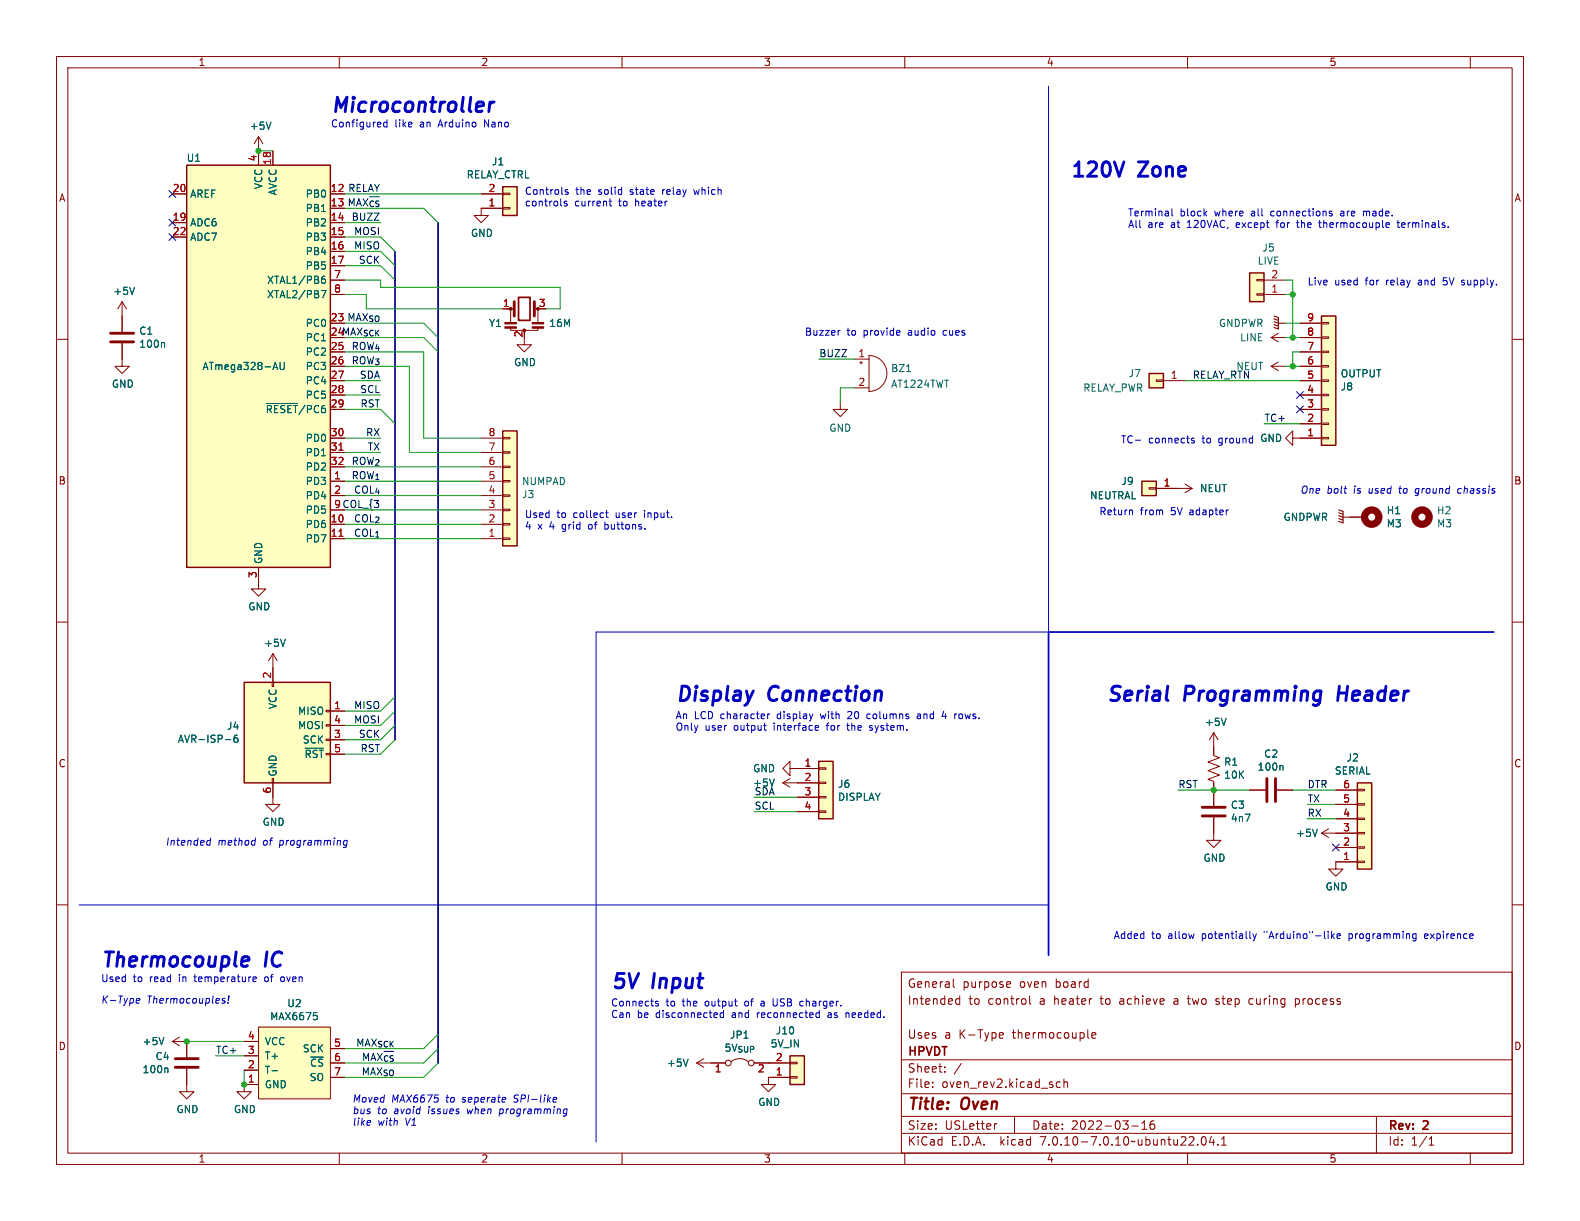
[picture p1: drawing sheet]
<svg xmlns="http://www.w3.org/2000/svg" width="279mm" height="216mm" viewBox="0 0 279 216" stroke-linecap="round" stroke-linejoin="round" font-family="sans-serif">
<g fill="none" stroke="#840000" stroke-width=".18">
<path d="M10 10h259.4v195.9h-259.4zM12 12h255.4v191.9h-255.4zM60 10v2M110 10v2M160 10v2M210 10v2M260 10v2M30.5 39.4h2.5M30.5 34.3h2.5M45.7 24.1l-.7 1.3M45.7 24.1v5.1M45.7 24.1l.8 1.3"/>
<path d="M48.3 26.7v2.5M58.4 39.4h2.6M85.1 34.3h3.8M88.9 34.2h1.3v.2h-1.3zM88.9 36.7h1.3v.3h-1.3zM88.9 36.8h-3.8v1.3h1.3l-1.3 1.3-1.3-1.3h1.3M10 60h2M21.6 53.3v5.4M21.6 53.3l-.8 1.3M21.6 53.3l.8 1.3M30.5 41.9h2.5M58.4 52.1h2.6"/>
<path d="M58.4 49.5h2.6M58.4 41.9h2.6M58.4 44.5h2.6M58.4 47h2.6M88.9 54.6h1.9M90.3 57.9v.5h4.8v-.5M90.3 54.6v2.4M92.7 59.7v1.3h1.3l-1.3 1.2-1.3-1.2h1.3M94.6 54.6h.6M95.1 54.6v2.6M222.2 49.4h1.3v.3h-1.3zM222.2 51.9h1.3v.3h-1.3z"/>
<path d="M223.5 52.1h3.8M223.5 49.5h3.8M224.8 59.7h2.5M224.8 59.7l1.3 .8M226.1 57.2h1.2M226.1 58.9l-1.3 .8M229.9 59.7h3.8M229.9 57.2h3.8M233.7 57h1.2v.3h-1.2zM233.7 59.6h1.2v.2h-1.2zM267.4 60h2M21.6 60.7v4.1h1.3l-1.3 1.2-1.3-1.2h1.3"/>
<path d="M58.4 77.5h2.6M58.4 72.4h2.6M58.4 69.9h2.6M58.4 67.3h2.6M58.4 64.8h2.6M58.4 62.2h2.6M85.1 77.5h3.8M88.9 77.3h1.3v.3h-1.3zM88.9 79.9h1.3v.2h-1.3zM148.6 71.1v1.3h1.3l-1.3 1.3-1.3-1.3h1.3M151.1 63.5h2.6M151.1 68.6h2.6"/>
<path d="M152 64.1h.5M152.3 63.9v.5M153.7 62.9a3.2 3.2 0 0 1 3.1 3.1 3.2 3.2 0 0 1-3.1 3.2zM204.5 67.2h1.2v.2h-1.2zM205.7 67.3h3.8M224.8 64.8h2.5M224.8 64.8l1.3 .7M226.1 64l-1.3 .8M228.6 77.5v-1.3l-1.3 1.3 1.3 1.2v-1.2h5.1M229.9 74.9h3.8M229.9 72.4h3.8M229.9 69.9h3.8"/>
<path d="M229.9 67.3h3.8M229.9 64.8h3.8M229.9 62.2h3.8M233.7 62.1h1.2v.3h-1.2zM233.7 64.6h1.2v.3h-1.2zM233.7 67.2h1.2v.2h-1.2zM233.7 69.7h1.2v.3h-1.2zM233.7 72.3h1.2v.2h-1.2zM233.7 74.8h1.2v.3h-1.2zM233.7 77.3h1.2v.3h-1.2zM58.4 85.1h2.6M58.4 92.7h2.6"/>
<path d="M58.4 95.3h2.6M58.4 87.6h2.6M58.4 80h2.6M58.4 82.6h2.6M58.4 90.2h2.6M85.1 85.1h3.8M85.1 92.7h3.8M85.1 95.3h3.8M85.1 87.6h3.8M85.1 80h3.8M85.1 82.6h3.8M85.1 90.2h3.8"/>
<path d="M88.9 82.4h1.3v.3h-1.3zM88.9 85h1.3v.2h-1.3zM88.9 87.5h1.3v.3h-1.3zM88.9 90h1.3v.3h-1.3zM88.9 92.6h1.3v.2h-1.3zM88.9 95.1h1.3v.3h-1.3zM203.2 86.2h1.3v.3h-1.3zM204.5 86.4h6.3M209.5 85.6l1.3 .8M210.8 86.4l-1.3 .7M237.5 91.4h3.8M10 110h2"/>
<path d="M45.7 100.3v3.8h1.3l-1.3 1.3-1.3-1.3h1.3M48.3 115.6l-.8 1.2M48.3 115.6v5.1M48.3 115.6l.7 1.2M267.4 110h2M48.1 137.7h.3v.7h-.3zM48.1 120.7h.3v.7h-.3zM48.3 138.4v3.8h1.2l-1.2 1.3-1.3-1.3h1.3M57.7 130.7h.7v.2h-.7zM57.7 128.1h.7v.3h-.7zM57.7 125.6h.7v.3h-.7zM58.4 125.7h2.6"/>
<path d="M58.4 130.8h2.6M58.4 128.3h2.6M58.4 133.4h2.6M138.4 138.4l1.3 .8M138.4 138.4h6.4M139.7 135.9v-1.3l-1.3 1.3 1.3 1.3v-1.3h5.1M139.7 137.7l-1.3 .7M144.8 138.3h1.2v.3h-1.2zM144.8 135.8h1.2v.2h-1.2zM214.6 129.5v4.1l1 .4-2 .7 2 .8-2 .8 2 .7-2 .8 1 .4v4.3M214.6 129.5l-.7 1.3M214.6 129.5l.8 1.3"/>
<path d="M221 139.7h2.8M225.8 139.7h2.8M236.2 139.7h3.8M240 139.6h1.3v.2h-1.3zM10 160h2M141 141h3.8M141 143.5h3.8M144.8 143.4h1.2v.2h-1.2zM144.8 140.8h1.2v.3h-1.2zM214.6 144.5v4.1h1.3l-1.3 1.3-1.2-1.3h1.2M233.7 147.3l1.2 .8M233.7 147.3h6.3"/>
<path d="M234.9 146.6l-1.2 .7M236.2 149.9h3.8M236.2 144.8h3.8M236.2 142.2h3.8M240 142.1h1.3v.3h-1.3zM240 144.7h1.3v.2h-1.3zM240 147.2h1.3v.2h-1.3zM240 149.7h1.3v.3h-1.3zM240 152.3h1.3v.2h-1.3zM240 152.4h-3.8v1.3h1.3l-1.3 1.2-1.3-1.2h1.3M267.4 160h2M159.4 171.9h108v32h-108z"/>
<path d="M168.6 173.1v1.3l.2 .2M169.1 177.5h.6M169.1 176.7h.6M169.7 176.1v1.5M178.2 173.6l.4 .1 .1 .2-.7 .2M178.6 174.5l-.4 .1M182.1 176.1v1.3l.2 .2M207.6 177.1v.4M209.9 176.6h.6M210.1 176.1v1.3l.3 .2M215 177.5l.4 .1M215.4 176.6l-.3 .1-.1 .1 .1 .2 .3 .1"/>
<path d="M221.4 176.6l-.4 .1-.1 .2v.5l.5 .2M229.1 176.7l.4-.1 .3 .3M229.1 176.6v1.5M229.8 177.3l-.3 .3-.4-.1M30.5 184.2l1.2 .7M30.5 184.2h2.5v2.7M31.7 183.4l-1.2 .8M33 189v4h1.3l-1.3 1.3-1.3-1.3h1.3M43.2 184.2h2.5M43.2 189.2h2.5M43.2 186.7h2.5M45.7 181.6h12.7v12.7h-12.7z"/>
<path d="M45.7 191.8h-2.5v1.2h1.2l-1.2 1.3-1.3-1.3h1.3M58.4 188h2.6M58.4 190.5h2.6M58.4 185.4h2.6M123.2 188h5.1M123.2 188l1.3 .7M124.5 187.2l-1.3 .8M129.3 187.7a2.54 2.54 0 0 1 3 0M133.3 188h6.4M139.7 187.8h1.3v.3h-1.3zM139.7 190.4h1.3v.2h-1.3zM139.7 190.5h-3.8v1.3h1.3l-1.3 1.2-1.3-1.2h1.3"/>
<path d="M159.4 197.4h108M159.4 193.4h108M159.4 187.4h108M164.9 192.1v.2M164.9 191.4v.1M167.1 189.4v.2M167.1 188.7v.1M170 188l-1.3 1.9M176.3 198.7l-.3 .1M176.9 182.6l.5 .1v.2l-.7 .2M177.4 183.5l-.5 .1M179.4 197.4v3"/>
<path d="M187.5 191.4l-.4-.1-.3 .3v.4l.1 .2h.6M188.1 191.4l.3-.1 .3 .1 .1 .9M188.1 190.8v1.5M192.4 183.5l.2 .1M193.1 183.1l.7-.2-.1-.2-.4-.1-.2 .2v.7h.6M200.1 199.1h1.2M201.9 199.7h.9M201.9 198.6l.5-.4v1.5M204.1 198.2a.59 .59 0 0 0-.7 .6v.6l.1 .2 .4 .1 .2-.2 .1-.5-.1-.2h-.5l-.2 .2M243.4 197.4v6.5M60 203.9v2M110 203.9v2"/>
<path d="M159.4 200.4h108M160 203.9v2M210 203.9v2M211.8 202.3v.2M212.6 201.1l.2-.1a.81 .81 0 0 1 .6 .6 .81 .81 0 0 1-.3 .8l-.2 .1a.81 .81 0 0 1-.3-1.4zM214.2 200.9l-.3 1.1h.9M214.6 201.5v1M215.4 202.3v.2M216 202.5h.9M216 201.4l.4-.4v1.5M252.7 202.5h.9M252.7 201.4l.4-.4v1.5"/>
<path d="M260 203.9v2"/>
<circle cx="128.8" cy="188" r=".51"/>
<circle cx="132.8" cy="188" r=".51"/>
</g>
<g fill="none" stroke="#006464" stroke-width=".18">
<path d="M47.9 21.6l-.4 1.3M23.8 50.8l-.4 1.3M56.8 51.4h.8l-.5 1.2M56.9 49.4l.4-.1 .3 .3-.2 .4-.3 .1-.2-.1M57.4 48.8l-.3 .1-.2 .2M28.9 60.6l.2 .1v.7M47.1 71.3h5.5M48.4 65h.6M48.7 64.1l.4 1.2M49.5 64.1v1l.3 .2h.3l.2-.2v-1M160.3 65.7h.7M50.5 113l-.5 1.3"/>
<path d="M39.9 130.8h.9M42 130l-.4 .1a.86 .86 0 0 0 0 1.2l.4-.2 .1-.4-.3-.2h-.3l-.1 .2M54 132.3h3.2M136.9 137.7l-.4 1.3M216.8 127l-.4 1.3M226.7 135.3l.2 .2v.7M233 146.6l-.5 1.3M55.5 179h.6M55.9 179.5l.2 .3v.3l-.2 .2M29 183.5l-.4 1.2M29.5 188.8l.2 .2v.7M48.1 189.3h1"/>
<path d="M121.7 187.3l-.4 1.2"/>
</g>
<g fill="none" stroke="#840000" stroke-width="1.3">
<circle cx="242.6" cy="91.4" r="1.27"/>
<circle cx="251.5" cy="91.4" r="1.27"/>
</g>
<g fill="#ffffc2" stroke="#ffffc2" stroke-width=".18">
<path d="M233.7 55.9h2.5v22.8h-2.5z"/>
<path d="M221 48.3h2.5v5h-2.5z"/>
<path d="M144.8 134.6h2.5v10.2h-2.5z"/>
<path d="M139.7 186.7h2.5v5.1h-2.5z"/>
<path d="M45.7 181.6h12.7v12.7h-12.7z"/>
<path d="M43.2 120.7h15.2v17.7h-15.2z"/>
<path d="M33 29.2h25.4v71.1h-25.4z"/>
<path d="M203.2 66h2.5v2.6h-2.5z"/>
<path d="M88.9 33h2.5v5.1h-2.5z"/>
<path d="M240 138.4h2.6v15.3h-2.6z"/>
<path d="M88.9 76.2h2.5v20.3h-2.5z"/>
<path d="M201.9 85.1h2.6v2.5h-2.6z"/>
</g>
<path d="M33 29.2h25.4v71.1h-25.4zM88.9 33h2.5v5.1h-2.5zM221 48.3h2.5v5h-2.5zM233.7 55.9h2.5v22.8h-2.5zM88.9 76.2h2.5v20.3h-2.5zM203.2 66h2.5v2.6h-2.5zM201.9 85.1h2.6v2.5h-2.6zM43.2 120.7h15.2v17.7h-15.2zM144.8 134.6h2.5v10.2h-2.5zM240 138.4h2.6v15.3h-2.6zM139.7 186.7h2.5v5.1h-2.5z" fill="none" stroke="#840000" stroke-width=".25"/>
<path d="M225.3 55.9l.8 .2v2.1l-.8-.3M225.3 56.4l.8 .2M225.3 56.9l.8 .3M225.3 57.4l.8 .3M236.7 90.2l.8 .2v2.1l-.8-.3M236.7 90.7l.8 .2M236.7 91.2l.8 .2M236.7 91.7l.8 .2" fill="none" stroke="#840000" stroke-width=".2"/>
<path d="M19.6 58.9h4M90.9 53.3v2.6M94.5 53.3v2.6M19.6 60.5h4M224 137.7v4M225.6 137.7v4M212.6 142.7h4.1M212.6 144.3h4.1M31 187.2h4.1M31 188.7h4.1" fill="none" stroke="#840000" stroke-width=".51"/>
<path d="M59.9 79.6h.8M59.9 94.8h.8" fill="none" stroke="#a90000" stroke-width=".18"/>
<g fill="#840000" stroke="#840000" stroke-width=".18">
<path d="M89.3 57.8h2v.2h-2z"/>
<path d="M89.3 57h2v.3h-2z"/>
<path d="M94.1 57.8h2v.2h-2z"/>
<path d="M94.1 57h2v.3h-2z"/>
<circle cx="90.3" cy="54.6" r=".25"/>
<circle cx="92.7" cy="58.4" r=".25"/>
</g>
<path d="M91.7 52.6h2v4h-2z" fill="none" stroke="#840000" stroke-width=".3"/>
<g fill="none" stroke="#0000c2" stroke-width=".18">
<path d="M185.4 15.2v96.6h-80v90.1M68.4 21.2v1.2M68.4 21.7l-.3-.1-.3 .2 .2 .6h.4M100.2 35.6h-.3l-.1 .2v.1l.4 .2v.3h-.4M100.4 33.6l-.3-.1-.2 .2 .1 .2 .4 .1v.3h-.5M107.7 35.6h.5M107.9 35.1v1.1l.3 .2M122.7 33.5l.2 .9M207.2 36.9v1.1l.2 .2M225.6 39.4h.5M225.9 39l-.1 1.2M229.2 39.4h.5"/>
<path d="M229.4 39v1l.3 .2M233.2 39.4h.5M233.4 39v1l.3 .2M235.1 37.7l.5 .2-.1 .2-.3 .1M235.1 37.4h.4M237.2 37.3l-.1 .1M237.2 37.7l-.2 .2 .2 .3M241.1 37.3v.9M241.5 37.3l-.4 .2M245.6 39.4l.1 .3-.6 .1M247 39.4h.5M247.2 39v1l.3 .2"/>
<path d="M148.6 58.4l-.3 .1M255.2 50.3l.2 .1M255.9 49.1h-.7v.6l.2-.1M258.5 49.9l.3 .1M258.6 50.4h.2M258.8 49.5l-.3 .1M200.8 77.8h.9M210.7 77.7l.5 .4-.2 .2h-.3M211.2 77.5h-.3l-.2 .2M107 92.3v1.3M107 93.5l.1 .1M107.1 90.7h.5"/>
<path d="M107.1 92.7l-.1 .1M107.3 90.3v1l.3 .2M200.1 90.2l.2 .2v.6M247.4 86.4h.4M250.2 87.6h.3M250.4 86.5l-.1 .5 .2 .2M258.3 86.4h-.4l-.1 .2v.5l.4 .1M135 128.3h.5M135.3 129.1h.2M135.7 126.2v.9M136.1 126.2l-.4 .3M144.3 128.3h.4l.1 .3-.6 .1"/>
<path d="M144.7 129.1h-.4M149.7 128.3h.5M149.9 127.9l.1 1.2M150.1 125.8l-.2 .1M150.6 126.4l-.8 .7h.8M153.8 126.2l-.4 .1-.1 .2v.5l.5 .1M153.8 129.1h.3M154.1 128.3l-.3 .2v.1l.3 .1M162.2 126.3h.5M162.8 126.5l-.4 .1-.2 .2 .2 .3 .4-.1M166.9 125.8l-.3 .9h.8M167.2 126.2v.9"/>
<path d="M169.8 126.2l-.2 .3v.3l.2 .3M36.8 148.6l.4 .1M37.1 149.4h-.4M37.3 148.2l-.2 1.2M45.2 148.2l-.2 1.2M60.8 149.3l.1 .1h.4M61.4 148.7l-.4-.1-.2 .2M61.4 148.6l-.1 1-.3 .3-.3-.1M14 160h171.4M24.1 177.3h.5M24.1 176.7l.2-.2h.3l.1 .2v.1l-.6 .2M39.3 176.9l.5 .2-.1 .2-.4 .1"/>
<path d="M39.8 176.6l-.3-.1-.2 .2M40.3 177.3v.1M40.5 176.1l-.1 .8M44.9 172.7l.4 .1v.2l-.6 .2M45.3 173.5l-.4 .1M46.9 172.8l-.1 .2 .1 .5M50.1 172.7l-.3 .1-.2 .2 .1 .5 .4 .1M116 177.4l.4 .1 .1 .2-.2 .2-.4-.1M116 177.1h.4M127.9 178.7v1.2M127.9 179.1h-.3l-.3 .2 .2 .6h.4M134.7 177l-.1 .1"/>
<path d="M134.7 177.4l-.2 .2 .2 .3M136.7 177.6l.3 .3h.2M141.7 177l.3 .1M142 177.8l-.3 .1M144.5 179.1h.4M144.9 179.9h-.4M144.9 178.7v1.2M146.6 179.1h-.1M146.6 179.4l-.2 .2 .2 .3M149.6 179.1v.8M150 179.1l-.4 .1M221.6 165.1l.3 .9"/>
<path d="M221.9 166l-.3 .4M222.2 165.1l-.3 .9M235.5 164.7v1.3M235.6 165.5l.4 .5M236 165.1l-.5 .5M236.4 165.5l.6-.1v-.2l-.4-.1-.2 .2 .1 .6h.5M238.6 165.1v1.3M238.6 165.9l.1 .1M238.7 165.1l-.1 .1M250 165.1l.4 .1M250.4 165.9l-.4 .1M250.4 165.1v1l-.1 .2-.3 .1"/>
<path d="M252.3 165.1h-.2l-.2 .2 .1 .6 .3 .1M252.5 165.4l-.6 .1M65.5 198.2v.2M82.6 196.1l.2 .8M88.3 196.9h.1M88.4 196.1l-.1 1.3M90.8 194.8l.2 .1M97.9 194.1l.4-.1 .1 .3-.6 .2M98.3 194.8l-.4 .1M99.9 196.1h.4M100.2 196.9h-.1M100.3 196.1l-.1 1-.2 .2"/>
</g>
<path d="M86.6 18l-.2 1.7M87.4 18a.75 .75 0 0 0-.8 .5M198.8 28.6l-.9 2.6M236.9 121.3l-.4 2.6M43.2 169.2l.7 .1 .1 .5-1.2 .2M43.8 170.7l-.3 .2" fill="none" stroke="#0000c2" stroke-width=".51"/>
<path d="M264.2 111.8h-78.8v57.1" fill="none" stroke="#0000c2" stroke-width=".3"/>
<path d="M77.5 39.4v148.6M69.8 44.5v86.3" fill="none" stroke="#000084" stroke-width=".3"/>
<g fill="none" stroke="#009600" stroke-width=".18">
<path d="M45.7 26.7h2.6M61 39.4h6.3M61 34.3h24.1M61 36.8h13.9l2.6 2.6M61 52.1h3.8v2.5h24.1M61 49.5h6.3v1.3h31.8v3.8h-2.6M61 59.7h13.9l2.6 2.5M61 57.2h13.9l2.6 2.5M61 47h6.3l2.5 2.5M61 41.9h6.3l2.5 2.6M61 44.5h6.3l2.5 2.5M227.3 49.5h1.3v10.2"/>
<path d="M227.3 59.7h2.6M227.3 57.2h2.6M227.3 52.1h1.3M61 67.3h6.3M61 72.4h6.3l2.5 2.5M61 69.9h6.3M61 62.2h13.9v15.3h10.2M61 64.8h11.4v15.2h12.7M61 77.5h6.3M144.8 63.5h6.3M151.1 68.6h-2.5v2.5M209.5 67.3h20.4"/>
<path d="M223.5 74.9h6.4M227.3 64.8h2.6M229.9 62.2h-1.3v2.6M61 85.1h24.1M61 90.2h24.1M61 87.6h24.1M61 95.3h24.1M61 80h6.3M61 82.6h24.1M61 92.7h24.1M69.8 130.8l-2.5 2.6h-6.3M69.8 125.7l-2.5 2.6h-6.3"/>
<path d="M69.8 128.3l-2.5 2.5h-6.3M69.8 123.2l-2.5 2.5h-6.3M208.3 139.7h12.7M228.6 139.7h7.6M133.3 141h7.7M133.3 143.5h7.7M231.1 144.8h5.1M231.1 142.2h5.1M33 184.2h10.2M38.1 186.7h5.1M43.2 189.2v2.6M77.5 185.4l-2.6 2.6h-13.9"/>
<path d="M77.5 188l-2.6 2.5h-13.9M77.5 182.9l-2.6 2.5h-13.9"/>
</g>
<path d="M29.9 33.7l1.2 1.2M29.9 38.8l1.2 1.2M31.1 33.7l-1.2 1.2M31.1 38.8l-1.2 1.2M29.9 41.3l1.2 1.2M31.1 41.3l-1.2 1.2M229.3 69.2l1.2 1.3M229.3 71.8l1.2 1.2M230.5 69.2l-1.2 1.3M230.5 71.8l-1.2 1.2M235.6 149.3l1.2 1.2M236.8 149.3l-1.2 1.2" fill="none" stroke="#000084" stroke-width=".18"/>
<g fill="#009600" stroke="#009600" stroke-width=".18">
<circle cx="228.6" cy="52.1" r=".46"/>
<circle cx="214.6" cy="139.7" r=".46"/>
<circle cx="45.7" cy="26.7" r=".46"/>
<circle cx="33" cy="184.2" r=".46"/>
<circle cx="43.2" cy="191.8" r=".46"/>
<circle cx="228.6" cy="59.7" r=".46"/>
<circle cx="228.6" cy="64.8" r=".46"/>
</g>
<g font-size="3.5" fill="#0000c2">
<text x="58.4" y="20.1">Microcontroller</text>
<text x="189.2" y="31.5">120V</text>
<text x="201.6" y="31.5">Zone</text>
<text x="119.4" y="124.2">Display</text>
<text x="136" y="124.2">Connection</text>
<text x="195.6" y="124.2">Serial</text>
<text x="209.5" y="124.2">Programming</text>
<text x="237.6" y="124.2">Header</text>
<text x="17.8" y="171.2">Thermocouple</text>
<text x="47" y="171.2">IC</text>
<text x="107.9" y="175">5V</text>
<text x="115.5" y="175">Input</text>
</g>
<g font-size="2.8" fill="#840000">
<text x="160.4" y="196.8">Title:</text>
<text x="170.1" y="196.8">Oven</text>
</g>
<g font-size="2.1" fill="#840000">
<text x="160.4" y="177.9">Intended</text>
<text x="160.4" y="174.9">General</text>
<text x="170.2" y="174.9">purpose</text>
<text x="171.3" y="177.9">to</text>
<text x="174.8" y="177.9">control</text>
<text x="180.4" y="174.9">oven</text>
<text x="184" y="177.9">a</text>
<text x="186.7" y="177.9">heater</text>
<text x="186.8" y="174.9">board</text>
<text x="195" y="177.9">to</text>
<text x="198.6" y="177.9">achieve</text>
<text x="208.3" y="177.9">a</text>
<text x="210.9" y="177.9">two</text>
<text x="216" y="177.9">step</text>
<text x="222" y="177.9">curing</text>
<text x="230.3" y="177.9">process</text>
<text x="160.4" y="183.9">Uses</text>
<text x="167" y="183.9">a</text>
<text x="169.6" y="183.9">K-Type</text>
<text x="179.2" y="183.9">thermocouple</text>
<text x="160.4" y="189.9">Sheet:</text>
<text x="160.4" y="187.1">HPVDT</text>
<text x="160.4" y="192.6">File:</text>
<text x="166.5" y="192.6">oven_rev2.kicad_sch</text>
<text x="160.4" y="202.8">KiCad</text>
<text x="160.4" y="200">Size:</text>
<text x="167.1" y="200">USLetter</text>
<text x="168.1" y="202.8">E.D.A.</text>
<text x="177" y="202.8">kicad</text>
<text x="182.4" y="200">Date:</text>
<text x="184.2" y="202.8">7.0.10-7.0.10~ubuntu22.04.1</text>
<text x="189.4" y="200">2022-03-16</text>
<text x="245.4" y="200.2">Rev:</text>
<text x="245.4" y="202.8">Id:</text>
<text x="249.5" y="202.8">1/1</text>
<text x="251.8" y="200.2">2</text>
</g>
<g font-size="1.8" fill="#840000">
<text x="35" y="11.9">1</text>
<text x="85" y="11.9">2</text>
<text x="135" y="11.9">3</text>
<text x="185" y="11.9">4</text>
<text x="235" y="11.9">5</text>
<text x="10.3" y="35.9">A</text>
<text x="58.4" y="34">12 RELAY</text>
<text x="267.7" y="35.9">A</text>
<text x="58.4" y="36.6">13 MAX_{~{CS}}</text>
<text x="58.4" y="56.9">23 MAX_{SO}</text>
<text x="58.4" y="59.4">24MAX_{SCK}</text>
<text x="10.3" y="85.9">B</text>
<text x="267.7" y="85.9">B</text>
<text x="10.3" y="135.9">C</text>
<text x="267.7" y="135.9">C</text>
<text x="10.3" y="185.9">D</text>
<text x="267.7" y="185.9">D</text>
<text x="35" y="205.8">1</text>
<text x="85" y="205.8">2</text>
<text x="135" y="205.8">3</text>
<text x="185" y="205.8">4</text>
<text x="235" y="205.8">5</text>
</g>
<g font-size="1.8" fill="#006464">
<text x="44.1" y="23.1">+5V</text>
<text x="32.9" y="28.8">U1</text>
<text x="86.9" y="29.4">J1</text>
<text x="33.5" y="35.2">AREF</text>
<text x="46.6" y="33.5" transform="rotate(-90 46.6 33.5)">VCC</text>
<text x="49.1" y="34.6" transform="rotate(-90 49.1 34.6)">AVCC</text>
<text x="54" y="35.2">PB0</text>
<text x="82.4" y="31.8">RELAY_CTRL</text>
<text x="33.5" y="40.2">ADC6</text>
<text x="54" y="37.7">PB1</text>
<text x="54" y="40.2">PB2</text>
<text x="33.5" y="42.8">ADC7</text>
<text x="54" y="42.8">PB3</text>
<text x="54" y="45.3">PB4</text>
<text x="54" y="47.9">PB5</text>
<text x="83.2" y="42.1">GND</text>
<text x="222.3" y="47">LIVE</text>
<text x="223.1" y="44.7">J5</text>
<text x="19.9" y="52.3">+5V</text>
<text x="47.1" y="50.4">XTAL1/PB6</text>
<text x="47.1" y="52.9">XTAL2/PB7</text>
<text x="24.5" y="59.4">C1</text>
<text x="54" y="58">PC0</text>
<text x="86.4" y="58">Y1</text>
<text x="97" y="58">16M</text>
<text x="215.4" y="58">GNDPWR</text>
<text x="24.5" y="61.7">100n</text>
<text x="35.7" y="65.6">ATmega328-AU</text>
<text x="54" y="60.6">PC1</text>
<text x="54" y="63.1">PC2</text>
<text x="54" y="65.6">PC3</text>
<text x="90.8" y="64.9">GND</text>
<text x="157.5" y="66">BZ1</text>
<text x="219.2" y="60.6">LINE</text>
<text x="19.7" y="68.8">GND</text>
<text x="54" y="68.2">PC4</text>
<text x="54" y="70.7">PC5</text>
<text x="157.5" y="68.8">AT1224TWT</text>
<text x="191.5" y="69.4">RELAY_PWR</text>
<text x="199.5" y="66.9">J7</text>
<text x="237" y="69.2">J8</text>
<text x="237" y="66.9">OUTPUT</text>
<text x="46.9" y="73.3">~{RESET}/PC6</text>
<text x="146.6" y="76.5">GND</text>
<text x="54" y="78.3">PD0</text>
<text x="54" y="80.9">PD1</text>
<text x="54" y="83.4">PD2</text>
<text x="222.8" y="78.3">GND</text>
<text x="54" y="86">PD3</text>
<text x="54" y="88.5">PD4</text>
<text x="92.2" y="88.3">J3</text>
<text x="92.2" y="86">NUMPAD</text>
<text x="192.7" y="88.5">NEUTRAL</text>
<text x="198.2" y="86">J9</text>
<text x="212.1" y="87.2">NEUT</text>
<text x="54" y="93.6">PD6</text>
<text x="54" y="91">PD5</text>
<text x="226.9" y="92.3">GNDPWR</text>
<text x="245.1" y="93.4">M3</text>
<text x="245.1" y="91.1">H1</text>
<text x="254" y="91.1">H2</text>
<text x="254" y="93.4">M3</text>
<text x="46.6" y="99.8" transform="rotate(-90 46.6 99.8)">GND</text>
<text x="54" y="96.1">PD7</text>
<text x="43.8" y="108.1">GND</text>
<text x="46.6" y="114.6">+5V</text>
<text x="49.1" y="125.5" transform="rotate(-90 49.1 125.5)">VCC</text>
<text x="31.3" y="131.5">AVR-ISP-6</text>
<text x="40.1" y="129.2">J4</text>
<text x="52.6" y="126.6">MISO</text>
<text x="52.6" y="129.1">MOSI</text>
<text x="53.5" y="131.7">SCK</text>
<text x="213" y="128.5">+5V</text>
<text x="49.1" y="137.4" transform="rotate(-90 49.1 137.4)">GND</text>
<text x="53.8" y="134.2">~{RST}</text>
<text x="133.1" y="136.8">GND</text>
<text x="216.4" y="135.6">R1</text>
<text x="216.4" y="137.9">10K</text>
<text x="222.3" y="136.5">100n</text>
<text x="223.4" y="134.2">C2</text>
<text x="235.9" y="137.2">SERIAL</text>
<text x="238" y="134.8">J2</text>
<text x="133.1" y="139.3">+5V</text>
<text x="148.1" y="139.5">J6</text>
<text x="148.1" y="141.8">DISPLAY</text>
<text x="217.6" y="143.2">C3</text>
<text x="46.4" y="146.2">GND</text>
<text x="217.6" y="145.5">4n7</text>
<text x="229.1" y="148.2">+5V</text>
<text x="212.7" y="152.6">GND</text>
<text x="234.3" y="157.7">GND</text>
<text x="50.7" y="178.3">U2</text>
<text x="25.1" y="185">+5V</text>
<text x="46.7" y="185">VCC</text>
<text x="47.7" y="180.6">MAX6675</text>
<text x="129" y="183.9">JP1</text>
<text x="136.2" y="185.4">5V_IN</text>
<text x="137.1" y="183.1">J10</text>
<text x="25.1" y="190">100n</text>
<text x="27.4" y="187.7">C4</text>
<text x="46.7" y="190.1">T-</text>
<text x="46.7" y="187.6">T+</text>
<text x="53.5" y="186.3">SCK</text>
<text x="54.7" y="191.4">SO</text>
<text x="54.7" y="188.8">~{CS}</text>
<text x="117.8" y="188.8">+5V</text>
<text x="128" y="186.2">5V_{SUP}</text>
<text x="31.1" y="197">GND</text>
<text x="41.3" y="197">GND</text>
<text x="46.7" y="192.6">GND</text>
<text x="134" y="195.8">GND</text>
</g>
<g font-size="1.8" fill="#0000c2">
<text x="58.4" y="22.6">Configured</text>
<text x="69.8" y="22.6">like</text>
<text x="74.4" y="22.6">an</text>
<text x="77.8" y="22.6">Arduino</text>
<text x="86.1" y="22.6">Nano</text>
<text x="92.7" y="34.5">Controls</text>
<text x="101.8" y="34.5">the</text>
<text x="105.9" y="34.5">solid</text>
<text x="111.7" y="34.5">state</text>
<text x="117.6" y="34.5">relay</text>
<text x="123.4" y="34.5">which</text>
<text x="92.7" y="36.6">controls</text>
<text x="101.6" y="36.6">current</text>
<text x="109.6" y="36.6">to</text>
<text x="112.6" y="36.6">heater</text>
<text x="199.4" y="38.3">Terminal</text>
<text x="199.4" y="40.4">All</text>
<text x="203" y="40.4">are</text>
<text x="207.2" y="40.4">at</text>
<text x="208.7" y="38.3">block</text>
<text x="210.2" y="40.4">120VAC,</text>
<text x="214.9" y="38.3">where</text>
<text x="219.1" y="40.4">except</text>
<text x="221.5" y="38.3">all</text>
<text x="225.2" y="38.3">connections</text>
<text x="226.4" y="40.4">for</text>
<text x="230.2" y="40.4">the</text>
<text x="234.4" y="40.4">thermocouple</text>
<text x="237.7" y="38.3">are</text>
<text x="241.9" y="38.3">made.</text>
<text x="248.4" y="40.4">terminals.</text>
<text x="231.1" y="50.6">Live</text>
<text x="236" y="50.6">used</text>
<text x="241.6" y="50.6">for</text>
<text x="245.4" y="50.6">relay</text>
<text x="251.2" y="50.6">and</text>
<text x="255.9" y="50.6">5V</text>
<text x="259.3" y="50.6">supply.</text>
<text x="142.2" y="59.4">Buzzer</text>
<text x="149.8" y="59.4">to</text>
<text x="152.8" y="59.4">provide</text>
<text x="160.9" y="59.4">audio</text>
<text x="167.2" y="59.4">cues</text>
<text x="198.1" y="78.5">TC-</text>
<text x="203.1" y="78.5">connects</text>
<text x="212.7" y="78.5">to</text>
<text x="215.8" y="78.5">ground</text>
<text x="229.9" y="87.4">One</text>
<text x="234.6" y="87.4">bolt</text>
<text x="239.5" y="87.4">is</text>
<text x="242.3" y="87.4">used</text>
<text x="247.9" y="87.4">to</text>
<text x="250.9" y="87.4">ground</text>
<text x="258.6" y="87.4">chassis</text>
<text x="92.7" y="91.7">Used</text>
<text x="92.7" y="93.7">4</text>
<text x="95.1" y="93.7">x</text>
<text x="97.3" y="93.7">4</text>
<text x="98.5" y="91.7">to</text>
<text x="99.7" y="93.7">grid</text>
<text x="101.5" y="91.7">collect</text>
<text x="104.5" y="93.7">of</text>
<text x="107.6" y="93.7">buttons.</text>
<text x="109.2" y="91.7">user</text>
<text x="114.4" y="91.7">input.</text>
<text x="194.3" y="91.2">Return</text>
<text x="201.6" y="91.2">from</text>
<text x="207.2" y="91.2">5V</text>
<text x="210.6" y="91.2">adapter</text>
<text x="119.4" y="127.2">An</text>
<text x="119.4" y="129.3">Only</text>
<text x="122.8" y="127.2">LCD character</text>
<text x="124.7" y="129.3">user</text>
<text x="129.9" y="129.3">output</text>
<text x="137.1" y="129.3">interface</text>
<text x="137.7" y="127.2">display</text>
<text x="145.6" y="127.2">with</text>
<text x="146.7" y="129.3">for</text>
<text x="150.5" y="129.3">the</text>
<text x="150.6" y="127.2">20</text>
<text x="154.2" y="127.2">columns</text>
<text x="154.6" y="129.3">system.</text>
<text x="163.3" y="127.2">and</text>
<text x="167.9" y="127.2">4</text>
<text x="170.3" y="127.2">rows.</text>
<text x="29.2" y="149.6">Intended</text>
<text x="38.5" y="149.6">method</text>
<text x="46.6" y="149.6">of</text>
<text x="49.7" y="149.6">programming</text>
<text x="196.8" y="166.1">Added</text>
<text x="203.6" y="166.1">to</text>
<text x="206.7" y="166.1">allow</text>
<text x="212.8" y="166.1">potentially</text>
<text x="224" y="166.1">&quot;Arduino&quot;-like</text>
<text x="239.2" y="166.1">programming</text>
<text x="252.8" y="166.1">expirence</text>
<text x="17.8" y="173.7">Used</text>
<text x="23.5" y="173.7">to</text>
<text x="26.6" y="173.7">read</text>
<text x="31.9" y="173.7">in</text>
<text x="34.9" y="173.7">temperature</text>
<text x="47.5" y="173.7">of</text>
<text x="50.5" y="173.7">oven</text>
<text x="17.8" y="177.6">K-Type</text>
<text x="26" y="177.6">Thermocouples!</text>
<text x="107.9" y="178">Connects</text>
<text x="117.8" y="178">to</text>
<text x="120.8" y="178">the</text>
<text x="124.9" y="178">output</text>
<text x="132.2" y="178">of</text>
<text x="135.2" y="178">a</text>
<text x="137.5" y="178">USB</text>
<text x="142.5" y="178">charger.</text>
<text x="107.9" y="180.1">Can</text>
<text x="112.7" y="180.1">be</text>
<text x="116.1" y="180.1">disconnected</text>
<text x="129.7" y="180.1">and</text>
<text x="134.3" y="180.1">reconnected</text>
<text x="147.1" y="180.1">as</text>
<text x="150.4" y="180.1">needed.</text>
<text x="62.2" y="195.1">Moved</text>
<text x="62.2" y="197.1">bus</text>
<text x="66.7" y="197.1">to</text>
<text x="69.2" y="195.1">MAX6675</text>
<text x="69.8" y="197.1">avoid</text>
<text x="76" y="197.1">issues</text>
<text x="79" y="195.1">to</text>
<text x="82" y="195.1">seperate</text>
<text x="83.1" y="197.1">when</text>
<text x="88.9" y="197.1">programming</text>
<text x="91.3" y="195.1">SPI-like</text>
<text x="62.2" y="199.1">like</text>
<text x="66.8" y="199.1">with</text>
<text x="71.8" y="199.1">V1</text>
</g>
<g font-size="1.8" fill="#a90000">
<text x="45.5" y="28.6" transform="rotate(-90 45.5 28.6)">4</text>
<text x="48" y="29.3" transform="rotate(-90 48 29.3)">18</text>
<text x="30.4" y="34">20</text>
<text x="58.4" y="34">12</text>
<text x="86.3" y="34">2</text>
<text x="30.4" y="39.1">19</text>
<text x="30.4" y="41.7">22</text>
<text x="58.4" y="39.1">14</text>
<text x="58.4" y="41.7">15</text>
<text x="58.4" y="36.6">13</text>
<text x="86.3" y="36.6">1</text>
<text x="58.4" y="44.2">16</text>
<text x="58.4" y="46.7">17</text>
<text x="59" y="49.3">7</text>
<text x="59" y="51.8">8</text>
<text x="224.7" y="51.8">1</text>
<text x="224.7" y="49.3">2</text>
<text x="58.4" y="56.9">23</text>
<text x="58.4" y="59.4">24</text>
<text x="88.8" y="54.4">1</text>
<text x="92.5" y="59.8" transform="rotate(-90 92.5 59.8)">2</text>
<text x="95.2" y="54.4">3</text>
<text x="231.1" y="59.4">8</text>
<text x="231.1" y="56.9">9</text>
<text x="58.4" y="62">25</text>
<text x="58.4" y="64.5">26</text>
<text x="151.7" y="63.2">1</text>
<text x="231.1" y="64.5">6</text>
<text x="231.1" y="62">7</text>
<text x="58.4" y="67.1">27</text>
<text x="58.4" y="69.6">28</text>
<text x="151.7" y="68.3">2</text>
<text x="206.9" y="67.1">1</text>
<text x="231.1" y="69.6">4</text>
<text x="231.1" y="67.1">5</text>
<text x="58.4" y="72.1">29</text>
<text x="58.4" y="77.2">30</text>
<text x="86.3" y="77.2">8</text>
<text x="231.1" y="77.2">1</text>
<text x="231.1" y="74.7">2</text>
<text x="231.1" y="72.1">3</text>
<text x="58.4" y="79.8">31</text>
<text x="58.4" y="82.3">32</text>
<text x="86.3" y="82.3">6</text>
<text x="86.3" y="79.8">7</text>
<text x="59" y="84.8">1</text>
<text x="59" y="87.4">2</text>
<text x="59" y="89.9">9</text>
<text x="86.3" y="89.9">3</text>
<text x="86.3" y="87.4">4</text>
<text x="86.3" y="84.8">5</text>
<text x="205.7" y="86.1">1</text>
<text x="58.4" y="92.5">10</text>
<text x="58.4" y="95">11</text>
<text x="86.3" y="95">1</text>
<text x="86.3" y="92.5">2</text>
<text x="45.5" y="102.3" transform="rotate(-90 45.5 102.3)">3</text>
<text x="48" y="120.1" transform="rotate(-90 48 120.1)">2</text>
<text x="59" y="125.5">1</text>
<text x="59" y="130.6">3</text>
<text x="59" y="128">4</text>
<text x="59" y="133.1">5</text>
<text x="142.2" y="135.6">1</text>
<text x="48" y="140.4" transform="rotate(-90 48 140.4)">6</text>
<text x="142.2" y="138.2">2</text>
<text x="142.2" y="140.7">3</text>
<text x="142.2" y="143.3">4</text>
<text x="237.4" y="142">5</text>
<text x="237.4" y="139.4">6</text>
<text x="237.4" y="149.6">2</text>
<text x="237.4" y="147.1">3</text>
<text x="237.4" y="144.5">4</text>
<text x="237.4" y="152.1">1</text>
<text x="43.7" y="183.9">4</text>
<text x="59" y="185.2">5</text>
<text x="43.7" y="191.5">1</text>
<text x="43.7" y="189">2</text>
<text x="43.7" y="186.4">3</text>
<text x="59" y="187.7">6</text>
<text x="59" y="190.2">7</text>
<text x="126.3" y="189.9">1</text>
<text x="133.9" y="189.9">2</text>
<text x="137.1" y="190.2">1</text>
<text x="137.1" y="187.7">2</text>
</g>
<g font-size="1.8" fill="#0f0f0f">
<text x="62.1" y="39.1">BUZZ</text>
<text x="62.5" y="41.6">MOSI</text>
<text x="62.5" y="44.2">MISO</text>
<text x="63.4" y="46.7">SCK</text>
<text x="62" y="62">ROW_{4}</text>
<text x="62" y="64.5">ROW_{3}</text>
<text x="144.8" y="63.2">BUZZ</text>
<text x="218.5" y="65.6">NEUT</text>
<text x="63.5" y="67">SDA</text>
<text x="63.6" y="69.6">SCL</text>
<text x="210.8" y="67">RELAY_RTN</text>
<text x="63.7" y="72.1">RST</text>
<text x="64.6" y="77.2">RX</text>
<text x="223.5" y="74.7">TC+</text>
<text x="62" y="82.3">ROW_{2}</text>
<text x="64.9" y="79.7">TX</text>
<text x="59" y="89.9">9 COL_{3</text>
<text x="62" y="84.8">ROW_{1}</text>
<text x="62.5" y="87.4">COL_{4}</text>
<text x="62.5" y="92.4">COL_{2}</text>
<text x="62.5" y="95">COL_{1}</text>
<text x="62.5" y="125.5">MISO</text>
<text x="62.5" y="128">MOSI</text>
<text x="63.4" y="130.5">SCK</text>
<text x="63.7" y="133.1">RST</text>
<text x="133.3" y="140.7">SDA</text>
<text x="133.3" y="143.2">SCL</text>
<text x="208.3" y="139.4">RST</text>
<text x="231.1" y="142">TX</text>
<text x="231.1" y="139.4">DTR</text>
<text x="231.1" y="144.5">RX</text>
<text x="62.8" y="185.2">MAX_{SCK}</text>
<text x="38.1" y="186.4">TC+</text>
<text x="63.8" y="190.2">MAX_{SO}</text>
<text x="63.9" y="187.7">MAX_{~{CS}}</text>
</g>
</svg>
